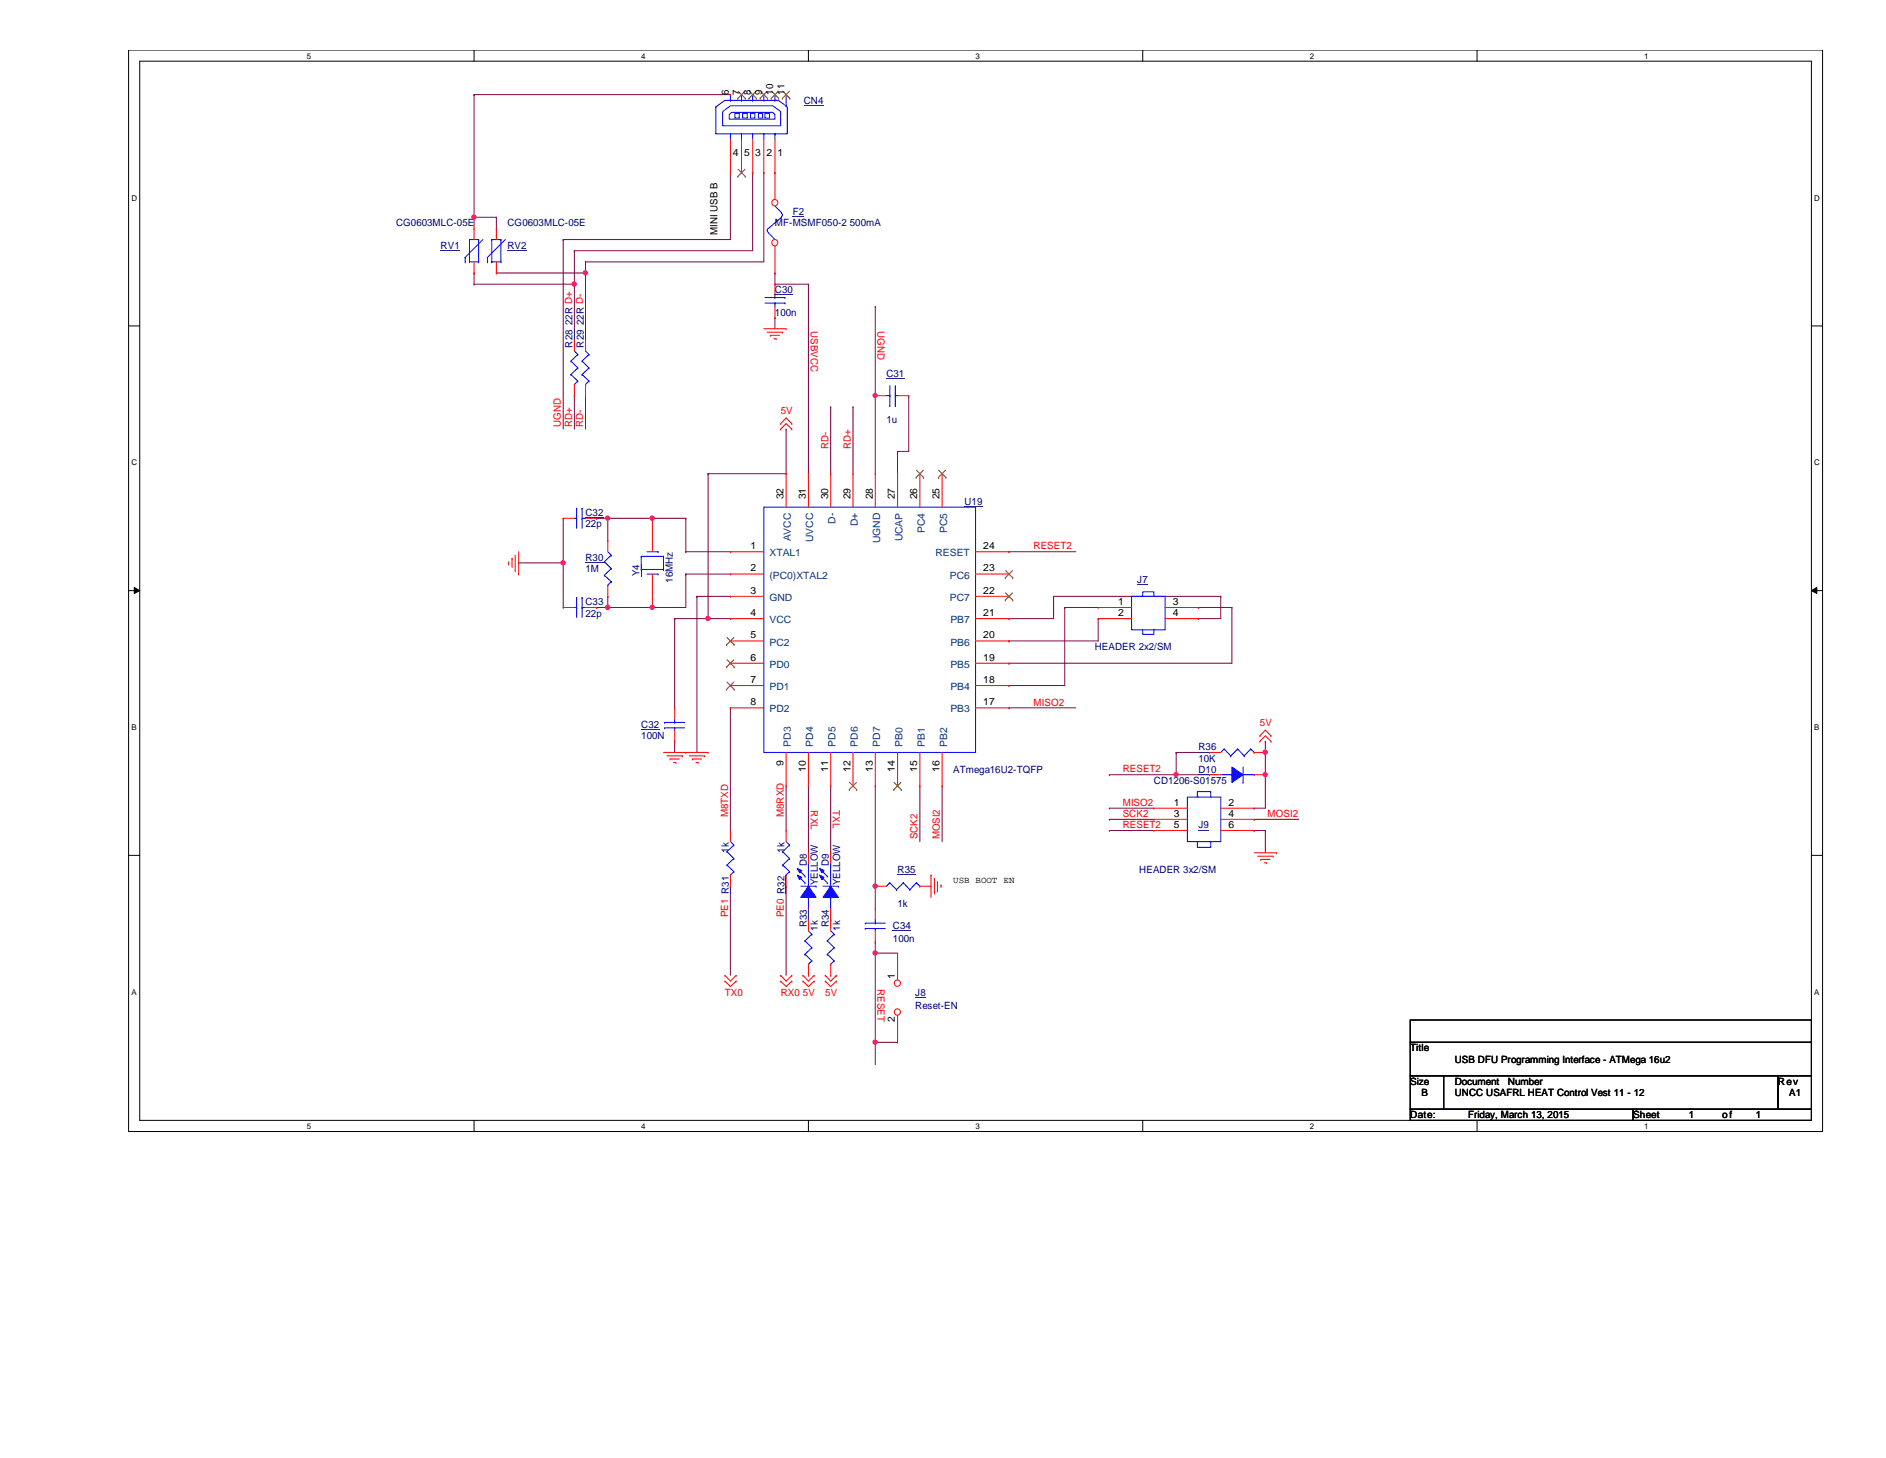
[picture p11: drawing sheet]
<svg xmlns="http://www.w3.org/2000/svg" width="279mm" height="216mm" viewBox="0 0 279 216" stroke-linecap="round" stroke-linejoin="round" font-family="sans-serif">
<path d="M19.1 7.4h250.9v160.2h-250.9zM20.7 9.1h247.7v156.8h-247.7z" fill="none" stroke="#000" stroke-width=".15"/>
<g fill="#fff">
<path d="M45.5 7.6h.6v1.3h-.6z"/>
<path d="M45.5 166.1h.6v1.3h-.6z"/>
</g>
<path d="M70.2 7.4v1.7M70.2 165.9v1.7" fill="none" stroke="#000" stroke-width=".15"/>
<g fill="#fff">
<path d="M95 7.6h.6v1.3h-.6z"/>
<path d="M95 166.1h.6v1.3h-.6z"/>
</g>
<path d="M119.8 7.4v1.7M119.8 165.9v1.7" fill="none" stroke="#000" stroke-width=".15"/>
<g fill="#fff">
<path d="M144.5 7.6h.6v1.3h-.6z"/>
<path d="M144.5 166.1h.6v1.3h-.6z"/>
</g>
<path d="M169.3 7.4v1.7M169.3 165.9v1.7" fill="none" stroke="#000" stroke-width=".15"/>
<g fill="#fff">
<path d="M194.1 7.6h.5v1.3h-.5z"/>
<path d="M194.1 166.1h.5v1.3h-.5z"/>
</g>
<path d="M218.8 7.4v1.7M218.8 165.9v1.7" fill="none" stroke="#000" stroke-width=".15"/>
<g fill="#fff">
<path d="M243.6 7.6h.6v1.3h-.6z"/>
<path d="M243.6 166.1h.6v1.3h-.6z"/>
<path d="M19.5 28.7h.8v1.3h-.8z"/>
<path d="M268.8 28.7h.8v1.3h-.8z"/>
<path d="M19.5 67.9h.8v1.3h-.8z"/>
<path d="M268.8 67.9h.8v1.3h-.8z"/>
</g>
<path d="M19.1 48.3h1.6M268.4 48.3h1.6" fill="none" stroke="#000" stroke-width=".15"/>
<g fill="#fff">
<path d="M19.5 107.1h.7v1.3h-.7z"/>
<path d="M268.8 107.1h.7v1.3h-.7z"/>
</g>
<path d="M19.1 87.5h1.6M19.9 87l.8 .5-.8 .4zM268.4 87.5l.8-.5v.9zM268.4 87.5h1.6" fill="none" stroke="#000" stroke-width=".15"/>
<path d="M19.9 87l.8 .5-.8 .4zM268.4 87.5l.8-.5v.9z" fill="#000"/>
<g fill="#fff">
<path d="M19.5 146.3h.7v1.3h-.7z"/>
<path d="M268.8 146.3h.7v1.3h-.7z"/>
</g>
<path d="M19.1 126.7h1.6M268.4 126.7h1.6" fill="none" stroke="#000" stroke-width=".15"/>
<g fill="none" stroke="#800040" stroke-width=".15">
<path d="M83.4 76.7h.1M83.4 76.7v13.3M96.6 76.7h.1M96.6 76.7h5M101.6 76.7h.1M101.6 76.7v5M76.8 83.4h.1M76.8 83.4h6.6M83.4 83.4h.1M96.6 90h.1M101.6 81.7h.1M101.6 85h.1"/>
<path d="M101.6 81.7h6.6M101.6 85v5h-5M101.6 85h6.6"/>
</g>
<circle cx="83.4" cy="83.3" r=".32" fill="#f0f"/>
<circle cx="83.4" cy="83.3" r=".32" fill="none" stroke="#f0f" stroke-width=".15"/>
<path d="M88.4 76.7h.1M88.4 76.7h1.6M88.4 90h.1M90 88.3h.1M90 88.3v1.7h-1.6" fill="none" stroke="#800040" stroke-width=".15"/>
<circle cx="90" cy="89.9" r=".32" fill="#f0f"/>
<circle cx="90" cy="89.9" r=".32" fill="none" stroke="#f0f" stroke-width=".15"/>
<path d="M90 76.7h.1M90 76.7v3.4M90 76.7h6.6" fill="none" stroke="#800040" stroke-width=".15"/>
<circle cx="96.6" cy="76.7" r=".32" fill="#f0f"/>
<circle cx="96.6" cy="76.7" r=".32" fill="none" stroke="#f0f" stroke-width=".15"/>
<circle cx="90" cy="76.7" r=".32" fill="#f0f"/>
<circle cx="90" cy="76.7" r=".32" fill="none" stroke="#f0f" stroke-width=".15"/>
<path d="M90 90h.1M90 90h6.6" fill="none" stroke="#800040" stroke-width=".15"/>
<circle cx="96.6" cy="89.9" r=".32" fill="#f0f"/>
<circle cx="96.6" cy="89.9" r=".32" fill="none" stroke="#f0f" stroke-width=".15"/>
<g fill="none" stroke="#800040" stroke-width=".15">
<path d="M99.9 91.6h.1M99.9 91.6h5M99.9 91.6v13.2M103.3 88.3h.1M103.3 88.3h4.9M103.3 88.3v23.1M149.5 81.7h.1M149.5 94.9h.1M149.5 98.2h.1M149.5 91.6h.1M149.5 81.7h9.9M156.1 88.3h.1"/>
<path d="M156.1 88.3h24.7M156.1 88.3v3.3h-6.6M157.7 90h.1M157.7 90v11.5h-8.2M157.7 90h5M162.7 91.6h.1M162.7 91.6v3.3h-13.2M177.5 90h.1M177.5 91.6h.1M177.5 90h5M180.8 88.3h.1M180.8 88.3v3.3h-3.3"/>
<path d="M182.5 90h.1M182.5 90v8.2h-33M129.7 116.4h.1M129.7 116.4v14.8M136.3 116.4h.1M136.3 116.4v8.2M139.6 116.4h.1M139.6 116.4v8.2M149.5 104.8h.1M149.5 101.5h.1M149.5 104.8h9.9M164.3 119.7h.1"/>
<path d="M164.3 114.7h.1M164.3 119.7h6.6M164.3 114.7h9.9M174.2 111.4h.1M174.2 111.4h5M185.8 119.7h.1M187.5 109.8h.1M187.5 114.7h.1M187.5 109.8v1.6M187.5 114.7v5h-1.7M164.3 121.3h.1M164.3 123h.1"/>
<path d="M164.3 123h6.6M164.3 121.3h6.6M185.8 123h.1M185.8 121.3h.1M185.8 123h1.7M185.8 121.3h6.6M187.5 123h.1M187.5 123v3.3"/>
</g>
<circle cx="129.6" cy="131.2" r=".32" fill="#f0f"/>
<circle cx="129.6" cy="131.2" r=".32" fill="none" stroke="#f0f" stroke-width=".15"/>
<path d="M129.7 139.5h.1M129.7 139.5v14.8M129.7 141.1h.1M129.7 141.1h3.3" fill="none" stroke="#800040" stroke-width=".15"/>
<circle cx="129.6" cy="154.3" r=".32" fill="#f0f"/>
<circle cx="129.6" cy="154.3" r=".32" fill="none" stroke="#f0f" stroke-width=".15"/>
<circle cx="129.6" cy="141.1" r=".32" fill="#f0f"/>
<circle cx="129.6" cy="141.1" r=".32" fill="none" stroke="#f0f" stroke-width=".15"/>
<g fill="none" stroke="#800040" stroke-width=".15">
<path d="M83.4 35.5h.1M83.4 35.5v28M85.1 37.1h.1M85.1 37.1v5M86.7 38.8h.1M86.7 38.8v1.6M85.1 58.6h.1M85.1 58.6v4.9M86.7 58.6h.1M86.7 58.6v4.9M114.8 47h.1M114.8 40.4h.1"/>
<path d="M114.8 42.1h.1M114.8 40.4v1.7M114.8 47v1.7M114.8 42.1h5M119.8 42.1h.1M119.8 42.1v28M129.7 45.4h.1M129.7 45.4v13.2M108.2 104.8h.1M108.2 104.8v18.2M116.5 116.4h.1M116.5 116.4v6.6"/>
<path d="M119.8 116.4h.1M119.8 116.4v9.9M123.1 116.4h.1M123.1 116.4v9.9M108.2 131.2h.1M108.2 131.2v13.2M116.5 131.2h.1M116.5 131.2v13.2M129.7 131.2h.1M129.7 131.2v3.3M129.7 154.3h.1M129.7 154.3h3.3"/>
<path d="M129.7 154.3v3.3"/>
</g>
<circle cx="129.6" cy="58.6" r=".32" fill="#f0f"/>
<circle cx="129.6" cy="58.6" r=".32" fill="none" stroke="#f0f" stroke-width=".15"/>
<path d="M70.2 32.2h.1M70.2 32.2v1.6M70.2 40.4h.1M70.2 42.1h.1M70.2 40.4v1.7M70.2 42.1h14.9M123.1 60.2h.1M123.1 60.2v9.9M126.4 60.2h.1M126.4 60.2v9.9" fill="none" stroke="#800040" stroke-width=".15"/>
<circle cx="85.1" cy="42.1" r=".32" fill="#f0f"/>
<circle cx="85.1" cy="42.1" r=".32" fill="none" stroke="#f0f" stroke-width=".15"/>
<path d="M73.5 40.4h.1M73.5 40.4h13.2M85.1 42.1h.1M85.1 42.1v8.2" fill="none" stroke="#800040" stroke-width=".15"/>
<circle cx="86.7" cy="40.4" r=".32" fill="#f0f"/>
<circle cx="86.7" cy="40.4" r=".32" fill="none" stroke="#f0f" stroke-width=".15"/>
<path d="M70.2 14h.1M70.2 14v18.2M86.7 40.4h.1M86.7 40.4v9.9" fill="none" stroke="#800040" stroke-width=".15"/>
<circle cx="70.2" cy="32.1" r=".32" fill="#f0f"/>
<circle cx="70.2" cy="32.1" r=".32" fill="none" stroke="#f0f" stroke-width=".15"/>
<path d="M73.5 32.2h.1M73.5 32.2v1.6M104.9 70.1h.1M104.9 70.1v21.5" fill="none" stroke="#800040" stroke-width=".15"/>
<circle cx="104.9" cy="91.6" r=".32" fill="#f0f"/>
<circle cx="104.9" cy="91.6" r=".32" fill="none" stroke="#f0f" stroke-width=".15"/>
<g fill="none" stroke="#800040" stroke-width=".15">
<path d="M129.7 58.6h.1M129.7 58.6v11.5M134.6 58.6h.1M134.6 58.6v8.2h-1.6M104.9 70.1h.1M116.5 63.5h.1M116.5 63.5v6.6h-11.6M133 66.8h.1M133 66.8v3.3M104.9 91.6h.1M104.9 91.6h3.3M99.9 109.8h.1"/>
<path d="M99.9 109.8v1.6M174.2 111.4h.1M174.2 114.7h.1M174.2 111.4v3.3M174.2 114.7h5"/>
</g>
<circle cx="174.2" cy="114.7" r=".32" fill="#f0f"/>
<circle cx="174.2" cy="114.7" r=".32" fill="none" stroke="#f0f" stroke-width=".15"/>
<path d="M187.5 111.4h.1M187.5 111.4v3.3" fill="none" stroke="#800040" stroke-width=".15"/>
<circle cx="187.4" cy="114.7" r=".32" fill="#f0f"/>
<circle cx="187.4" cy="114.7" r=".32" fill="none" stroke="#f0f" stroke-width=".15"/>
<circle cx="187.4" cy="111.4" r=".32" fill="#f0f"/>
<circle cx="187.4" cy="111.4" r=".32" fill="none" stroke="#f0f" stroke-width=".15"/>
<g fill="none" stroke="#800040" stroke-width=".15">
<path d="M70.2 14h.1M70.2 14h38M70.2 32.2h.1M70.2 32.2h3.3M83.4 35.5h.1M85.1 37.1h.1M86.7 38.8h.1M108.2 25.6h.1M108.2 25.6v9.9h-24.8M111.5 25.6h.1M111.5 25.6v11.5h-26.4M113.2 25.6h.1"/>
<path d="M113.2 25.6v13.2h-26.5"/>
</g>
<g fill="none" stroke="#f00" stroke-width=".15">
<path d="M85.1 50.3h.1M85.1 58.6h.1M85.1 50.3v1.7M85.1 56.9v1.7M113.2 48.7h3.3M113.7 49.2h2.3M114.1 49.7h.1M114.1 49.7h1.4M114.6 50.2h.4M115 50.2h.1M116 49.2h.1M116.5 48.7h.1"/>
<path d="M115.7 62.7h.1M115.7 63.5h.1M115.7 62.7l.8-.8 .8 .8M115.7 63.5l.8-.8 .8 .8M117.3 62.7h.1M117.3 63.5h.1M75.4 83.5h.1M75.4 83.2v.3M75.9 82.7h.1M75.9 82.7v1.3M76.3 84.5h.1M76.3 82.2v2.3"/>
<path d="M76.8 85h.1M76.8 81.7v3.3M98.3 111.4h6.6M98.8 111.9h2.3M99.3 112.4h.1M99.3 112.4h1.3M99.8 112.9h.3M100.1 112.9h.1M101.1 111.9h.1M101.6 111.4h.1M102.1 111.9h2.3M102.6 112.4h.1"/>
<path d="M102.6 112.4h1.3M103.1 112.9h.3M103.4 112.9h.1M104.4 111.9h.1M104.9 111.4h.1M179.2 111.4h.1M179.2 111.4h1.6M185.8 111.4h1.7M186.6 109h.1M186.6 109.8h.1M186.6 109l.9-.9 .8 .9M186.6 109.8l.9-.8 .8 .8"/>
<path d="M187.5 111.4h.1M188.3 109h.1M188.3 109.8h.1M123.1 136.2h.1M123.1 136.2v1.6M137.9 129.6h.1M137.9 129.6v3.3M138.4 130.1h.1M138.4 130.1v2.3M138.9 131.9h.1M138.9 130.6v1.3M139.4 131.1h.1"/>
<path d="M139.4 131.1v.3M185.8 126.3h3.3M186.3 126.8h2.3M186.8 127.3h.1M186.8 127.3h1.3M187.3 127.8h.3M187.6 127.8h.1M188.6 126.8h.1M189.1 126.3h.1M107.4 145.3h.1M107.4 144.4h.1M107.4 145.3l.8 .8 .9-.8"/>
<path d="M107.4 144.4l.8 .9 .9-.9M109.1 145.3h.1M109.1 144.4h.1M115.7 145.3h.1M115.7 144.4h.1M115.7 145.3l.8 .8 .8-.8M115.7 144.4l.8 .9 .8-.9M117.3 145.3h.1M117.3 144.4h.1M119 145.3h.1M119 144.4h.1M119 145.3l.8 .8 .8-.8"/>
<path d="M119 144.4l.8 .9 .8-.9M120.6 145.3h.1M120.6 144.4h.1M122.3 145.3h.1M122.3 144.4h.1M122.3 145.3l.8 .8 .8-.8M122.3 144.4l.8 .9 .8-.9M123.1 144.4h.1M123.1 142.8v1.6M123.9 145.3h.1M123.9 144.4h.1"/>
</g>
<path d="M208.9 151h59.5v3.3h-59.5zM208.9 154.3h59.5v5h-59.5zM208.9 159.3h5v5h-5zM213.9 159.3h49.5v5h-49.5zM263.4 159.3h5v5h-5zM208.9 164.3h33v1.6h-33zM241.9 164.3h26.5v1.6h-26.5z" fill="none" stroke="#000" stroke-width=".15"/>
<g fill="none" stroke="#00f" stroke-width=".15">
<path d="M84.6 53.5h.1M84.6 55.5h.1M84.6 53.5l1 1M84.6 55.5l1 .9M85.1 56.9h.1M85.1 52l.5 .5M85.6 52.5h.1M85.6 54.5h.1M85.6 56.4h.1M85.6 52.5l-1 1M85.6 54.5l-1 1M85.6 56.4l-.5 .5"/>
<path d="M167.6 88.3h5v5h-5zM169.1 88.3h.2v-.7h1.6v.7M169.3 93.3v.6h1.6v-.6M181.4 110.9h.1M181.4 110.9l-.6 .5M181.4 110.9l.9 1M182.3 111.9h.1M183.3 110.9h.1M183.3 110.9l-1 1M183.3 110.9l1 1M184.3 111.9h.1M185.3 110.9h.1"/>
<path d="M185.3 110.9l-1 1M185.3 110.9l.5 .5M185.8 111.4h.1M122.6 139.3h.1M122.6 139.3l1 1M123.1 137.8l.5 .5M123.6 138.3h.1M123.6 138.3l-1 1M122.6 141.3h.1M122.6 141.3l1 1M123.1 142.8h.1M123.6 140.3h.1"/>
<path d="M123.6 142.3h.1M123.6 140.3l-1 1M123.6 142.3l-.5 .5"/>
</g>
<path d="M85.1 48.8v2.7M177.5 111.4h2.7M123 134.7v2.6" fill="none" stroke="#000080" stroke-width=".15"/>
<path d="M168.5 86.5h1.6v.2h-1.6z" fill="#000080"/>
<path d="M114.8 42.1h.1M114.8 47h.1M114.8 42.1v1.6M114.8 45.4v1.6M162.7 90h.1M162.7 91.6h.1M162.7 90h4.9M162.7 91.6h4.9M172.6 90h4.9M172.6 91.6h4.9M177.5 90h.1M177.5 91.6h.1" fill="none" stroke="#f00" stroke-width=".15"/>
<g fill="none" stroke="#00f" stroke-width=".15">
<path d="M113.3 44.9h3M113.3 44.1h3M114.8 44.1h.1M114.8 44.9h.1M114.8 43.7v.4M114.8 44.9v.5M116.3 44.9h.1M116.3 44.1h.1M121.9 131.2h2.3M123.1 132.9h.1M123.1 127.9h.1M123.1 127.9v3.3"/>
<path d="M123.1 132.9v1.6M124.2 131.2h.1"/>
</g>
<path d="M114.8 43.7h2.7" fill="none" stroke="#000080" stroke-width=".15"/>
<path d="M123.1 131.2l1.1 1.7h-2.3z" fill-rule="evenodd" fill="#00f"/>
<path d="M123.1 131.2l1.1 1.7h-2.3z" fill="none" stroke="#00f" stroke-width=".15"/>
<path d="M121.4 128.6l.7 .3-.3 .3z" fill-rule="evenodd" fill="#00f"/>
<path d="M121.4 128.6l.7 .3-.3 .3z" fill="none" stroke="#00f" stroke-width=".15"/>
<path d="M121.4 129.6l.7 .3-.3 .4z" fill-rule="evenodd" fill="#00f"/>
<path d="M121.4 129.6l.7 .3-.3 .4zM121.6 129.8l1 .9M121.6 128.8l1 1M122.6 130.7h.1M122.6 129.8h.1" fill="none" stroke="#00f" stroke-width=".15"/>
<path d="M123 126.4h.1v1.9h-.1z" fill="#000080"/>
<g fill="none" stroke="#f00" stroke-width=".15">
<path d="M108.2 14h.1M109.9 14h.1M111.5 14h.1M113.2 14h.1M114.8 14h.1M116.5 14h.1M70.2 33.8h.1M70.2 33.8v1.7M70.2 38.8v1.6M73.5 33.8h.1M73.5 33.8v1.7M73.5 38.8v1.6"/>
<path d="M108.2 25.6h.1M108.2 20.6v5M109.9 25.6h.1M109.9 20.6v5M111.5 25.6h.1M111.5 20.6v5M113.2 25.6h.1M113.2 20.6v5M114.8 25.6h.1M114.8 20.6v5M70.2 40.4h.1M73.5 40.4h.1"/>
<path d="M83.4 76.7h.1M83.4 76.7h1.7M86.7 76.7h1.7M88.4 76.7h.1M116.5 70.1h.1M116.5 70.1v5M119.8 70.1h.1M119.8 70.1v5M123.1 70.1h.1M123.1 70.1v5M126.4 70.1h.1M126.4 70.1v5"/>
<path d="M129.7 70.1h.1M129.7 70.1v5M133 70.1h.1M133 70.1v5M136.3 70.1h.1M136.3 70.1v5M139.6 70.1h.1M139.6 70.1v5M83.4 90h.1M83.4 90h1.7M86.7 90h1.7M88.4 90h.1"/>
<path d="M90 80.1h.1M90 88.3h.1M90 80.1v1.6M90 86.7v1.6M108.2 81.7h.1M108.2 85h.1M108.2 88.3h.1M108.2 91.6h.1M108.2 94.9h.1M108.2 98.2h.1M108.2 81.7h5M108.2 85h5"/>
<path d="M108.2 88.3h5M108.2 91.6h5M108.2 94.9h5M108.2 98.2h5M144.5 81.7h5M144.5 85h5M144.5 88.3h5M144.5 91.6h5M144.5 94.9h5M144.5 98.2h5M149.5 98.2h.1M149.5 94.9h.1"/>
<path d="M149.5 91.6h.1M149.5 88.3h.1M149.5 85h.1M149.5 81.7h.1M108.2 101.5h.1M108.2 104.8h.1M108.2 101.5h5M108.2 104.8h5M116.5 116.4h.1M116.5 111.4v5M119.8 116.4h.1M119.8 111.4v5"/>
<path d="M123.1 116.4h.1M123.1 111.4v5M126.4 116.4h.1M126.4 111.4v5M129.7 116.4h.1M129.7 111.4v5M133 116.4h.1M133 111.4v5M136.3 116.4h.1M136.3 111.4v5M139.6 116.4h.1M139.6 111.4v5"/>
<path d="M144.5 101.5h5M144.5 104.8h5M149.5 104.8h.1M149.5 101.5h.1M108.2 123h.1M108.2 131.2h.1M108.2 123v1.6M108.2 129.6v1.6M123.1 136.2h.1M123.1 126.3h.1M123.1 126.3v1.6M123.1 134.5v1.7"/>
<path d="M129.7 131.2h.1M129.7 131.2h1.6M136.3 131.2h1.6M137.9 131.2h.1"/>
</g>
<g fill="none" stroke="#00f" stroke-width=".15">
<path d="M106 15.8l1.4-.9h7.9l1.3 .9v4h-10.6zM106 15.8h.1M107.1 16.5l1.1-.8h6.3l1.2 .8v2.1h-8.6zM108.2 19.8h.1M108.2 14.9h.1M108.2 14v.9M108.2 19.8v.8M108.4 16.6h6.1l.3 .4v.7h-6.8v-.7zM108.9 16.8h.6v.7h-.6zM109.9 19.8h.1M109.9 14.9h.1M109.9 14v.9"/>
<path d="M109.9 19.8v.8M110 16.8h.7v.7h-.7zM111.2 16.8h.6v.7h-.6zM111.5 19.8h.1M111.5 14.9h.1M111.5 14v.9M111.5 19.8v.8M112.4 16.8h.6v.7h-.6zM113.2 19.8h.1M113.2 14.9h.1M113.2 14v.9M113.2 19.8v.8"/>
<path d="M113.3 16.8h.7v.7h-.7zM114.8 19.8h.1M114.8 14.9h.1M114.8 14v.9M114.8 19.8v.8M116.5 15.7h.1M116.5 14v1.7M68.9 38.1h.1M68.9 38.8h.1M68.9 38.1v.7M69.6 38.8h.1M69.6 35.5h.1"/>
<path d="M69.6 35.5h1.3M69.6 38.8h1.3M69.6 35.5v3.3M70.9 35.5h.1M70.9 38.8h.1M70.9 35.5v3.3M71.5 35.5l-2.6 2.6M72.2 38.1h.1M72.2 38.8h.1M72.2 38.1v.7M72.9 38.8h.1M72.9 35.5h.1"/>
<path d="M72.9 35.5h1.3M72.9 38.8h1.3M72.9 35.5v3.3M74.2 35.5h.1M74.2 38.8h.1M74.2 35.5v3.3M74.8 35.5l-2.6 2.6M85.1 76.7h.3M85.4 76.7h.1M85.4 75.3h.1M85.4 75.3v2.9M86.2 75.3h.1"/>
<path d="M86.2 76.7h.1M86.2 75.3v2.9M86.2 76.7h.5M113.2 75.1h31.3v36.3h-31.3zM85.1 90h.3M85.4 90h.1M85.4 88.5h.1M85.4 88.5v2.9M86.2 88.5h.1M86.2 90h.1M86.2 90h.5M86.2 88.5v2.9"/>
<path d="M89.5 83.2h.1M89.5 85.2h.1M89.5 83.2l1.1 1M89.5 85.2l1.1 .9M90 86.7h.1M90 81.7l.6 .5M90.6 82.2h.1M90.6 84.2h.1M90.6 86.1h.1M90.6 82.2l-1.1 1M90.6 84.2l-1.1 1M90.6 86.1l-.6 .6"/>
<path d="M180.8 114.7h1.7M182.5 114.7h.1M184.2 115.9h.1M184.2 113.6v2.3M184.2 114.7h1.6M185.8 114.7h.1M107.7 126.1h.1M107.7 128.1h.1M107.7 126.1l1 1M107.7 128.1l1 1M108.2 129.6h.1M108.2 124.6l.5 .5"/>
<path d="M108.7 125.1h.1M108.7 127.1h.1M108.7 129.1h.1M108.7 125.1l-1 1M108.7 127.1l-1 1M108.7 129.1l-.5 .5M131.8 130.7h.1M131.8 130.7l-.5 .5M131.8 130.7l1 1M132.8 131.7h.1M133.8 130.7h.1M133.8 130.7l-1 1"/>
<path d="M133.8 130.7l1 1M134.8 131.7h.1M135.8 130.7h.1M135.8 130.7l-1 1M135.8 130.7l.5 .5M136.3 131.2h.1"/>
</g>
<path d="M119.1 15.6h2.9M65.3 37.1h2.8M75.2 37.1h2.8M86.7 76.7h2.7M142.9 75h2.6M86.7 83.3h2.7M86.7 89.9h2.7M108.2 129.7v2.7M133 129.5h2.6" fill="none" stroke="#000080" stroke-width=".15"/>
<g fill="none" stroke="#804000" stroke-width=".15">
<path d="M109.3 14.6h.1M109.3 13.5l1.1 1.1M110.4 13.5l-1.1 1.1M110.4 14.6h.1M111 14.6h.1M111 13.5l1.1 1.1M112 13.5l-1 1.1M112.1 14.6h.1M112.6 14.6h.1M112.6 13.5l1.1 1.1M113.7 13.5l-1.1 1.1M113.7 14.6h.1"/>
<path d="M114.3 14.6h.1M114.3 13.5l1.1 1.1M115.3 13.5l-1 1.1M115.4 14.6h.1M115.9 14.6h.1M116 13.5l1 1.1M117 13.5l-1.1 1.1M117 14.6h.1M109.3 26.1h.1M109.3 25.1l1.1 1M110.4 25.1l-1.1 1M110.4 26.1h.1"/>
<path d="M135.7 70.7h.1M135.8 69.6l1 1.1M136.8 69.6l-1.1 1.1M136.8 70.7h.1M139 70.7h.1M139.1 69.6l1 1.1M140.1 69.6l-1.1 1.1M140.1 70.7h.1M107.7 95.5h.1M107.7 98.8h.1M107.7 94.4l1.1 1.1M107.7 97.7l1.1 1.1"/>
<path d="M108.7 94.4l-1 1.1M108.7 97.7l-1 1.1M108.8 95.5h.1M108.8 98.8h.1M148.9 88.9h.1M148.9 85.6h.1M149 87.8l1 1.1M149 84.5l1 1.1M150 87.8l-1.1 1.1M150 84.5l-1.1 1.1M150 88.9h.1M150 85.6h.1"/>
<path d="M107.7 102.1h.1M107.7 101l1.1 1.1M108.7 101l-1 1.1M108.8 102.1h.1M125.8 116.9h.1M125.9 115.9l1 1M126.9 115.9l-1.1 1M126.9 116.9h.1M132.4 116.9h.1M132.5 115.9l1 1M133.5 115.9l-1.1 1M133.5 116.9h.1"/>
</g>
<path d="M182.5 113.6l1.7 1.1-1.7 1.2z" fill-rule="evenodd" fill="#00f"/>
<path d="M182.5 113.6l1.7 1.1-1.7 1.2zM118.6 131.2h2.3M119.8 132.9h.1M119.8 127.9h.1M119.8 127.9v3.3M119.8 132.9v1.6M120.9 131.2h.1" fill="none" stroke="#00f" stroke-width=".15"/>
<path d="M177.5 114.7h2.7" fill="none" stroke="#000080" stroke-width=".15"/>
<path d="M179.2 114.7h.1M179.2 114.7h1.6M185.8 114.7h1.7M187.5 114.7h.1" fill="none" stroke="#f00" stroke-width=".15"/>
<path d="M119.8 131.2l1.1 1.7h-2.3z" fill-rule="evenodd" fill="#00f"/>
<path d="M119.8 131.2l1.1 1.7h-2.3z" fill="none" stroke="#00f" stroke-width=".15"/>
<path d="M118.1 128.6l.7 .3-.4 .3z" fill-rule="evenodd" fill="#00f"/>
<path d="M118.1 128.6l.7 .3-.4 .3z" fill="none" stroke="#00f" stroke-width=".15"/>
<path d="M118.1 129.6l.7 .3-.4 .4z" fill-rule="evenodd" fill="#00f"/>
<path d="M118.1 129.6l.7 .3-.4 .4zM118.3 129.8l1 .9M118.3 128.8l1 1M119.3 130.7h.1M119.3 129.8h.1" fill="none" stroke="#00f" stroke-width=".15"/>
<path d="M119.7 126.4h.1v1.9h-.1z" fill="#000080"/>
<path d="M116.5 123h.1M116.5 131.2h.1M116.5 123v1.6M116.5 129.6v1.6M119.8 136.2h.1M119.8 126.3h.1M119.8 126.3v1.6M119.8 134.5v1.7" fill="none" stroke="#f00" stroke-width=".15"/>
<g fill="none" stroke="#00f" stroke-width=".15">
<path d="M175.9 118h4.9v6.6h-4.9zM177.5 118h-.1v-.8h2v.8M116 126.1h.1M116 128.1h.1M116 126.1l1 1M116 128.1l1 1M116.5 129.6h.1M116.5 124.6l.5 .5M117 125.1h.1M117 127.1h.1M117 129.1h.1M117 125.1l-1 1"/>
<path d="M117 127.1l-1 1M117 129.1l-.5 .5M177.4 124.6v.9h2v-.9h-.2"/>
</g>
<path d="M116.4 129.7v2.7" fill="none" stroke="#000080" stroke-width=".15"/>
<path d="M177.5 122.9h1.6v.1h-1.6z" fill="#000080"/>
<path d="M170.9 119.7h.1M170.9 119.7h5M180.8 119.7h5M185.8 119.7h.1M170.9 121.3h.1M170.9 123h.1M170.9 121.3h5M170.9 123h5M180.8 121.3h5M180.8 123h5M185.8 121.3h.1M185.8 123h.1" fill="none" stroke="#f00" stroke-width=".15"/>
<path d="M95 84.3h.1M95 82.4h.1M95 82.4v1.9M95 82.4h3.3M95 84.3h3.3M95.8 81.7h1.7M95.8 85h1.7M97.5 81.7h.1M97.5 85h.1M98.3 82.4h.1M98.3 84.3h.1M98.3 82.4v1.9" fill="none" stroke="#00f" stroke-width=".15"/>
<path d="M94.9 83.6h.1v1.7h-.1z" fill="#000080"/>
<path d="M96.6 76.7h.1M96.6 76.7v5M96.6 90h.1M96.6 85v5M99.9 109.8h.1M99.9 104.8h.1M99.9 104.8v1.7M99.9 108.1v1.7M129.7 139.5h.1M129.7 134.5h.1M129.7 134.5v1.7M129.7 137.8v1.7" fill="none" stroke="#f00" stroke-width=".15"/>
<g fill="none" stroke="#00f" stroke-width=".15">
<path d="M113.8 34.5l1 1M114.8 35.5h.1M114.8 30.5l1 1M115.7 31.5a.38 .38 0 0 1 0 .6M115.8 31.5h.1M115.8 32.2h.1M115.8 32.2l-2.1 1.7v.4l.1 .1M98.5 107h.1M98.5 107.8h.1M98.5 107h2.9M98.5 107.8h2.9M99.9 107.8h.1"/>
<path d="M99.9 107h.1M99.9 106.5v.5M99.9 107.8v.3M128.2 136.7h.1M128.2 137.5h.1M128.2 136.7h2.9M128.2 137.5h2.9M129.7 137.5h.1M129.7 136.7h.1M129.7 136.2v.5M129.7 137.5v.3"/>
</g>
<path d="M95 108.1h2.7M132.3 137.8h2.7" fill="none" stroke="#000080" stroke-width=".15"/>
<path d="M117.4 32h1.7v.2h-1.7z" fill="#000080"/>
<circle cx="114.8" cy="30" r=".46" fill="#fff"/>
<g fill="none" stroke="#f00" stroke-width=".15">
<path d="M114.8 25.6h.1M114.8 25.6v3.9"/>
<circle cx="114.8" cy="30" r=".46"/>
</g>
<circle cx="114.8" cy="35.9" r=".46" fill="#fff"/>
<g fill="none" stroke="#f00" stroke-width=".15">
<path d="M114.8 36.4v4M114.8 40.4h.1M129.7 58.6h.1M129.7 58.6h1.6M133 58.6h1.6M134.6 58.6h.1M119.8 136.2h.1M119.8 136.2v1.6M119.8 144.4h.1M119.8 142.8v1.6"/>
<circle cx="114.8" cy="35.9" r=".46"/>
</g>
<g fill="none" stroke="#00f" stroke-width=".15">
<path d="M131.3 58.6h.5M131.8 58.6h.1M131.8 57.1v3M132.6 58.6h.1M132.6 58.6h.4M132.6 57.1v3M131.8 60.1h.1M132.6 60.1h.1M119.3 139.3h.1M119.3 139.3l1 1M119.8 137.8l.5 .5M120.3 138.3h.1"/>
<path d="M120.3 138.3l-1 1M119.3 141.3h.1M119.3 141.3l1 1M119.8 142.8h.1M120.3 140.3h.1M120.3 142.3h.1M120.3 140.3l-1 1M120.3 142.3l-.5 .5"/>
</g>
<path d="M131.3 56.1h2.7M119.7 134.7v2.6" fill="none" stroke="#000080" stroke-width=".15"/>
<path d="M135.6 147.6h1.6v.1h-1.6z" fill="#000080"/>
<circle cx="132.9" cy="145.6" r=".46" fill="#fff"/>
<g fill="none" stroke="#f00" stroke-width=".15">
<path d="M133 141.1h.1M133 141.1v4"/>
<circle cx="132.9" cy="145.6" r=".46"/>
</g>
<circle cx="132.9" cy="149.9" r=".46" fill="#fff"/>
<g fill="none" stroke="#f00" stroke-width=".15">
<path d="M86.7 50.3h.1M86.7 58.6h.1M86.7 50.3v1.7M86.7 56.9v1.7M133 154.3h.1M133 150.4v3.9"/>
<circle cx="132.9" cy="149.9" r=".46"/>
</g>
<path d="M86.2 53.5h.1M86.2 55.5h.1M86.2 53.5l1 1M86.2 55.5l1 .9M86.7 56.9h.1M86.7 52l.5 .5M87.2 52.5h.1M87.2 54.5h.1M87.2 56.4h.1M87.2 52.5l-1 1M87.2 54.5l-1 1M87.2 56.4l-.5 .5" fill="none" stroke="#00f" stroke-width=".15"/>
<path d="M86.7 48.8v2.7" fill="none" stroke="#000080" stroke-width=".15"/>
<circle cx="83.4" cy="83.3" r=".32" fill="#f0f"/>
<circle cx="83.4" cy="83.3" r=".32" fill="none" stroke="#f0f" stroke-width=".15"/>
<circle cx="90" cy="89.9" r=".32" fill="#f0f"/>
<circle cx="90" cy="89.9" r=".32" fill="none" stroke="#f0f" stroke-width=".15"/>
<circle cx="96.6" cy="76.7" r=".32" fill="#f0f"/>
<circle cx="96.6" cy="76.7" r=".32" fill="none" stroke="#f0f" stroke-width=".15"/>
<circle cx="90" cy="76.7" r=".32" fill="#f0f"/>
<circle cx="90" cy="76.7" r=".32" fill="none" stroke="#f0f" stroke-width=".15"/>
<circle cx="96.6" cy="89.9" r=".32" fill="#f0f"/>
<circle cx="96.6" cy="89.9" r=".32" fill="none" stroke="#f0f" stroke-width=".15"/>
<circle cx="129.6" cy="131.2" r=".32" fill="#f0f"/>
<circle cx="129.6" cy="131.2" r=".32" fill="none" stroke="#f0f" stroke-width=".15"/>
<circle cx="129.6" cy="154.3" r=".32" fill="#f0f"/>
<circle cx="129.6" cy="154.3" r=".32" fill="none" stroke="#f0f" stroke-width=".15"/>
<circle cx="129.6" cy="141.1" r=".32" fill="#f0f"/>
<circle cx="129.6" cy="141.1" r=".32" fill="none" stroke="#f0f" stroke-width=".15"/>
<circle cx="129.6" cy="58.6" r=".32" fill="#f0f"/>
<circle cx="129.6" cy="58.6" r=".32" fill="none" stroke="#f0f" stroke-width=".15"/>
<circle cx="85.1" cy="42.1" r=".32" fill="#f0f"/>
<circle cx="85.1" cy="42.1" r=".32" fill="none" stroke="#f0f" stroke-width=".15"/>
<circle cx="86.7" cy="40.4" r=".32" fill="#f0f"/>
<circle cx="86.7" cy="40.4" r=".32" fill="none" stroke="#f0f" stroke-width=".15"/>
<circle cx="70.2" cy="32.1" r=".32" fill="#f0f"/>
<circle cx="70.2" cy="32.1" r=".32" fill="none" stroke="#f0f" stroke-width=".15"/>
<circle cx="104.9" cy="91.6" r=".32" fill="#f0f"/>
<circle cx="104.9" cy="91.6" r=".32" fill="none" stroke="#f0f" stroke-width=".15"/>
<circle cx="174.2" cy="114.7" r=".32" fill="#f0f"/>
<circle cx="174.2" cy="114.7" r=".32" fill="none" stroke="#f0f" stroke-width=".15"/>
<circle cx="187.4" cy="114.7" r=".32" fill="#f0f"/>
<circle cx="187.4" cy="114.7" r=".32" fill="none" stroke="#f0f" stroke-width=".15"/>
<circle cx="187.4" cy="111.4" r=".32" fill="#f0f"/>
<circle cx="187.4" cy="111.4" r=".32" fill="none" stroke="#f0f" stroke-width=".15"/>
<g font-size="1.5">
<text x="107.9" y="14" transform="rotate(-90 107.9 14)">6</text>
<text x="109.6" y="14" transform="rotate(-90 109.6 14)">7</text>
<text x="111.3" y="14" transform="rotate(-90 111.3 14)">8</text>
<text x="112.9" y="14" transform="rotate(-90 112.9 14)">9</text>
<text x="114.6" y="14" transform="rotate(-90 114.6 14)">10</text>
<text x="116.2" y="14" transform="rotate(-90 116.2 14)">11</text>
<text x="108.6" y="23.1">4</text>
<text x="110.2" y="23.1">5</text>
<text x="111.9" y="23.1">3</text>
<text x="113.5" y="23.1">2</text>
<text x="115.2" y="23.1">1</text>
<text x="106.3" y="34.8" transform="rotate(-90 106.3 34.8)">MINI USB B</text>
<text x="116.1" y="74" transform="rotate(-90 116.1 74)">32</text>
<text x="119.4" y="74" transform="rotate(-90 119.4 74)">31</text>
<text x="122.7" y="74" transform="rotate(-90 122.7 74)">30</text>
<text x="126" y="74" transform="rotate(-90 126 74)">29</text>
<text x="129.3" y="74" transform="rotate(-90 129.3 74)">28</text>
<text x="132.6" y="74" transform="rotate(-90 132.6 74)">27</text>
<text x="135.9" y="74" transform="rotate(-90 135.9 74)">26</text>
<text x="139.2" y="74" transform="rotate(-90 139.2 74)">25</text>
<text x="111.2" y="81.3">1</text>
<text x="145.7" y="81.3">24</text>
<text x="111.2" y="84.6">2</text>
<text x="111.2" y="87.9">3</text>
<text x="145.7" y="87.9">22</text>
<text x="145.7" y="84.6">23</text>
<text x="165.7" y="89.6">1</text>
<text x="173.7" y="89.6">3</text>
<text x="111.2" y="91.2">4</text>
<text x="111.2" y="94.5">5</text>
<text x="145.7" y="94.5">20</text>
<text x="145.7" y="91.2">21</text>
<text x="165.7" y="91.2">2</text>
<text x="173.7" y="91.2">4</text>
<text x="111.2" y="97.8">6</text>
<text x="111.2" y="101.1">7</text>
<text x="145.7" y="101.1">18</text>
<text x="145.7" y="97.8">19</text>
<text x="111.2" y="104.4">8</text>
<text x="145.7" y="104.4">17</text>
<text x="116.1" y="113.4" transform="rotate(-90 116.1 113.4)">9</text>
<text x="119.4" y="114.3" transform="rotate(-90 119.4 114.3)">10</text>
<text x="122.7" y="114.3" transform="rotate(-90 122.7 114.3)">11</text>
<text x="126" y="114.3" transform="rotate(-90 126 114.3)">12</text>
<text x="129.3" y="114.3" transform="rotate(-90 129.3 114.3)">13</text>
<text x="132.6" y="114.3" transform="rotate(-90 132.6 114.3)">14</text>
<text x="135.9" y="114.3" transform="rotate(-90 135.9 114.3)">15</text>
<text x="139.2" y="114.3" transform="rotate(-90 139.2 114.3)">16</text>
<text x="173.9" y="119.3">1</text>
<text x="182" y="119.3">2</text>
<text x="173.9" y="120.9">3</text>
<text x="173.9" y="122.6">5</text>
<text x="182" y="120.9">4</text>
<text x="182" y="122.6">6</text>
<text x="132.6" y="144.9" transform="rotate(-90 132.6 144.9)">1</text>
<text x="132.6" y="151.4" transform="rotate(-90 132.6 151.4)">2</text>
<text x="208.9" y="155.7">Title</text>
<text x="208.9" y="160.7">Size</text>
<text x="215.5" y="160.7">Document</text>
<text x="215.5" y="157.4">USB DFU Programming Interface - ATMega 16u2</text>
<text x="223.4" y="160.7">Number</text>
<text x="263.4" y="160.7">Rev</text>
<text x="208.9" y="165.6">Date:</text>
<text x="210.6" y="162.3">B</text>
<text x="215.5" y="162.3">UNCC USAFRL HEAT Control Vest 11 - 12</text>
<text x="217.5" y="165.6">Friday, March 13, 2015</text>
<text x="241.9" y="165.6">Sheet</text>
<text x="250.2" y="165.6">1</text>
<text x="255.1" y="165.6">of</text>
<text x="260.1" y="165.6">1</text>
<text x="265" y="162.3">A1</text>
</g>
<g font-size="1.5" fill="#000080">
<text x="119.1" y="15.4">CN4</text>
<text x="58.7" y="33.5">CG0603MLC-05E</text>
<text x="75.2" y="33.5">CG0603MLC-05E</text>
<text x="114.8" y="33.5">MF-MSMF050-2 500mA</text>
<text x="117.4" y="31.9">F2</text>
<text x="65.3" y="36.8">RV1</text>
<text x="75.2" y="36.8">RV2</text>
<text x="114.8" y="43.4">C30</text>
<text x="114.8" y="46.7">100n</text>
<text x="84.8" y="51.5" transform="rotate(-90 84.8 51.5)">R28</text>
<text x="84.8" y="48.2" transform="rotate(-90 84.8 48.2)">22R D+</text>
<text x="86.5" y="51.5" transform="rotate(-90 86.5 51.5)">R29</text>
<text x="86.5" y="48.2" transform="rotate(-90 86.5 48.2)">22R D-</text>
<text x="131.3" y="55.8">C31</text>
<text x="131.3" y="62.6">1u</text>
<text x="86.7" y="76.5">C32</text>
<text x="142.9" y="74.8">U19</text>
<text x="86.7" y="83.1">R30</text>
<text x="86.7" y="78.1">22p</text>
<text x="86.7" y="84.7">1M</text>
<text x="86.7" y="89.7">C33</text>
<text x="94.7" y="85.3" transform="rotate(-90 94.7 85.3)">Y4</text>
<text x="99.7" y="86.3" transform="rotate(-90 99.7 86.3)">16MHz</text>
<text x="168.5" y="86.4">J7</text>
<text x="86.7" y="91.3">22p</text>
<text x="162.2" y="96.3">HEADER 2x2/SM</text>
<text x="95" y="107.8">C32</text>
<text x="95" y="109.5">100N</text>
<text x="177.5" y="111.1">R36</text>
<text x="177.5" y="112.8">10K</text>
<text x="141.2" y="114.4">ATmega16U2-TQFP</text>
<text x="170.9" y="116.1">CD1206-S01575</text>
<text x="177.5" y="114.4">D10</text>
<text x="177.5" y="122.7">J9</text>
<text x="107.9" y="126.3" transform="rotate(-90 107.9 126.3)">1k</text>
<text x="116.2" y="126.3" transform="rotate(-90 116.2 126.3)">1k</text>
<text x="119.5" y="128.3" transform="rotate(-90 119.5 128.3)">D8</text>
<text x="121.2" y="131.1" transform="rotate(-90 121.2 131.1)">YELLOW</text>
<text x="122.8" y="128.3" transform="rotate(-90 122.8 128.3)">D9</text>
<text x="124.5" y="131.1" transform="rotate(-90 124.5 131.1)">YELLOW</text>
<text x="133" y="129.3">R35</text>
<text x="168.8" y="129.3">HEADER 3x2/SM</text>
<text x="119.5" y="137.3" transform="rotate(-90 119.5 137.3)">R33</text>
<text x="121.2" y="137.8" transform="rotate(-90 121.2 137.8)">1k</text>
<text x="122.8" y="137.3" transform="rotate(-90 122.8 137.3)">R34</text>
<text x="124.5" y="137.8" transform="rotate(-90 124.5 137.8)">1k</text>
<text x="132.3" y="137.5">C34</text>
<text x="133" y="134.2">1k</text>
<text x="132.3" y="139.5">100n</text>
<text x="135.6" y="147.4">J8</text>
<text x="135.6" y="149.4">Reset-EN</text>
</g>
<g font-size="1.5" fill="#f00">
<text x="120.1" y="49" transform="rotate(90 120.1 49)">USBVCC</text>
<text x="130" y="49" transform="rotate(90 130 49)">UGND</text>
<text x="83.1" y="63.2" transform="rotate(-90 83.1 63.2)">UGND</text>
<text x="84.8" y="63.2" transform="rotate(-90 84.8 63.2)">RD+</text>
<text x="86.4" y="63.2" transform="rotate(-90 86.4 63.2)">RD-</text>
<text x="115.7" y="61.3">5V</text>
<text x="122.7" y="66.5" transform="rotate(-90 122.7 66.5)">RD-</text>
<text x="126" y="66.5" transform="rotate(-90 126 66.5)">RD+</text>
<text x="153.1" y="81.4">RESET2</text>
<text x="153.1" y="104.5">MISO2</text>
<text x="186.6" y="107.5">5V</text>
<text x="166.3" y="119.3">MISO2</text>
<text x="166.3" y="114.4">RESET2</text>
<text x="107.9" y="121" transform="rotate(-90 107.9 121)">M8TXD</text>
<text x="116.1" y="121" transform="rotate(-90 116.1 121)">M8RXD</text>
<text x="120.1" y="120" transform="rotate(90 120.1 120)">RXL</text>
<text x="123.4" y="120" transform="rotate(90 123.4 120)">TXL</text>
<text x="135.9" y="124.3" transform="rotate(-90 135.9 124.3)">SCK2</text>
<text x="139.2" y="124.3" transform="rotate(-90 139.2 124.3)">MOSI2</text>
<text x="166.3" y="121">SCK2</text>
<text x="166.3" y="122.6">RESET2</text>
<text x="187.8" y="121">MOSI2</text>
<text x="107.9" y="135.8" transform="rotate(-90 107.9 135.8)">PE1 R31</text>
<text x="116.1" y="135.8" transform="rotate(-90 116.1 135.8)">PE0 R32</text>
<text x="107.4" y="147.4">TX0</text>
<text x="115.7" y="147.4">RX0</text>
<text x="119" y="147.4">5V</text>
<text x="122.3" y="147.4">5V</text>
<text x="130" y="146.4" transform="rotate(90 130 146.4)">RESET</text>
</g>
<g font-size="1.5" fill="#004080">
<text x="123.8" y="77.6" transform="rotate(-90 123.8 77.6)">D-</text>
<text x="127.1" y="77.9" transform="rotate(-90 127.1 77.9)">D+</text>
<text x="114" y="82.4">XTAL1</text>
<text x="117.2" y="80.2" transform="rotate(-90 117.2 80.2)">AVCC</text>
<text x="120.5" y="80.3" transform="rotate(-90 120.5 80.3)">UVCC</text>
<text x="130.4" y="80.4" transform="rotate(-90 130.4 80.4)">UGND</text>
<text x="133.7" y="80.2" transform="rotate(-90 133.7 80.2)">UCAP</text>
<text x="137" y="78.9" transform="rotate(-90 137 78.9)">PC4</text>
<text x="138.6" y="82.4">RESET</text>
<text x="140.3" y="78.9" transform="rotate(-90 140.3 78.9)">PC5</text>
<text x="114" y="85.7">(PC0)XTAL2</text>
<text x="114" y="89">GND</text>
<text x="140.7" y="89">PC7</text>
<text x="140.7" y="85.7">PC6</text>
<text x="114" y="92.3">VCC</text>
<text x="114" y="95.6">PC2</text>
<text x="140.8" y="95.6">PB6</text>
<text x="140.8" y="92.3">PB7</text>
<text x="114" y="98.9">PD0</text>
<text x="140.8" y="98.9">PB5</text>
<text x="114" y="102.2">PD1</text>
<text x="114" y="105.5">PD2</text>
<text x="140.8" y="105.5">PB3</text>
<text x="140.8" y="102.2">PB4</text>
<text x="117.2" y="110.6" transform="rotate(-90 117.2 110.6)">PD3</text>
<text x="120.5" y="110.6" transform="rotate(-90 120.5 110.6)">PD4</text>
<text x="123.8" y="110.6" transform="rotate(-90 123.8 110.6)">PD5</text>
<text x="127.1" y="110.6" transform="rotate(-90 127.1 110.6)">PD6</text>
<text x="130.4" y="110.6" transform="rotate(-90 130.4 110.6)">PD7</text>
<text x="133.7" y="110.6" transform="rotate(-90 133.7 110.6)">PB0</text>
<text x="137" y="110.6" transform="rotate(-90 137 110.6)">PB1</text>
<text x="140.3" y="110.6" transform="rotate(-90 140.3 110.6)">PB2</text>
</g>
<text font-size="1.4" x="141.2" y="130.7">USB BOOT EN</text>
<g font-size="1.2">
<text x="45.5" y="8.7">5</text>
<text x="95" y="8.7">4</text>
<text x="144.5" y="8.7">3</text>
<text x="194.1" y="8.7">2</text>
<text x="243.6" y="8.7">1</text>
<text x="19.5" y="29.7">D</text>
<text x="268.8" y="29.7">D</text>
<text x="19.5" y="68.9">C</text>
<text x="268.8" y="68.9">C</text>
<text x="19.5" y="108.1">B</text>
<text x="268.8" y="108.1">B</text>
<text x="19.5" y="147.3">A</text>
<text x="268.8" y="147.3">A</text>
<text x="45.5" y="167.2">5</text>
<text x="95" y="167.2">4</text>
<text x="144.5" y="167.2">3</text>
<text x="194.1" y="167.2">2</text>
<text x="243.6" y="167.2">1</text>
</g>
</svg>
